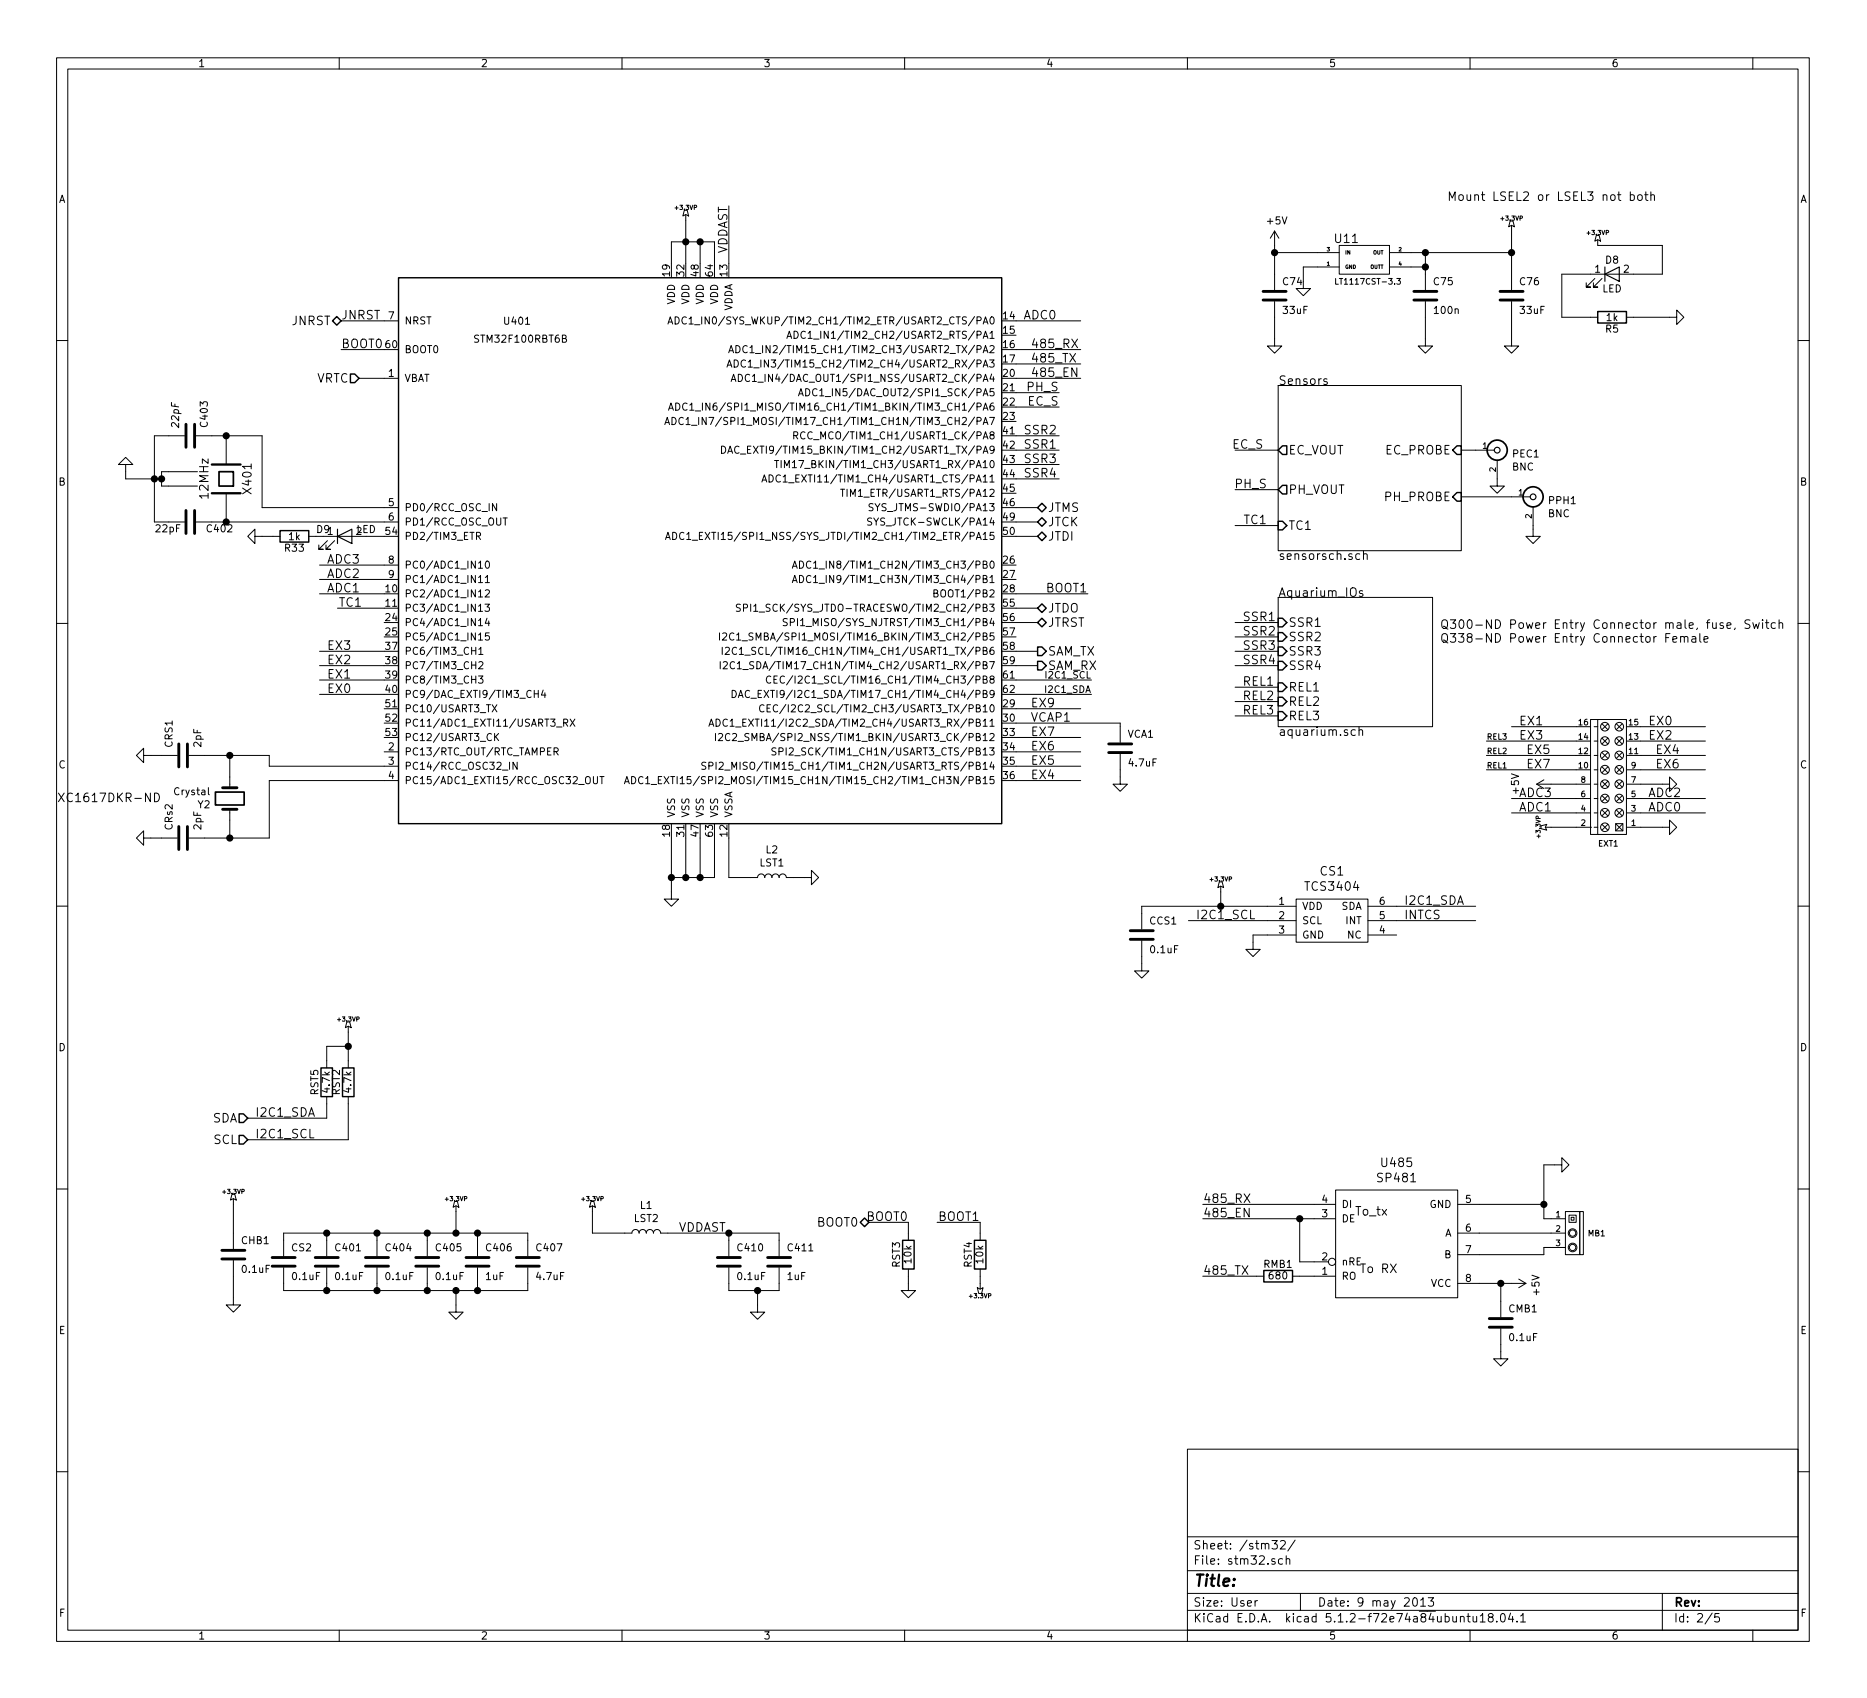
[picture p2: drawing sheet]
<svg xmlns="http://www.w3.org/2000/svg" width="330mm" height="300mm" viewBox="0 0 330 300" stroke-linecap="round" stroke-linejoin="round" font-family="sans-serif">
<g fill="none" stroke="#000" stroke-width=".18">
<path d="M10 10.2h310v280h-310zM12 12.2h306v276h-306zM60 10.2v2M110 10.2v2M160 10.2v2M210 10.2v2M260 10.2v2M310 10.2v2M121 37.2h.5l.3 1-.5-.3-.5 .3zM121.3 37.9v8.7M128.9 36.4v10.2M267.1 39.1h.5l.2 1-.5-.3-.5 .3z"/>
<path d="M267.3 39.8v11.5M288.3 34.5l.5-.1 .2 .2v.7a.48 .48 0 0 1-.7 .1M288.3 33.9v1.5M289.7 34.6l.2-.2 .5 .2v.5l-.1 .3h-.4l-.2-.1zM290.9 34.4h.6M291.1 33.9v1.3l.1 .2h.3M292 34.6l.2-.2 .4 .1v.9M292 33.9v1.5M60.3 56.7h10.2M118.1 57.3l.4-1.3 .5 1.3M118.2 56.9h.6M118.7 46.6v-3.8h7.7v3.8"/>
<path d="M119.4 56a.64 .64 0 0 1 .7 .7 .64 .64 0 0 1-.7 .6zM121.4 56.1a.6 .6 0 0 0-.8 .5 .6 .6 0 0 0 .6 .7l.2-.1M121.9 56.4l.3-.4v1.3M121.9 57.3h.7M123.8 42.8v3.8M139.2 59.8l.4-1.2 .4 1.2M139.3 59.5h.6M140.4 58.6a.64 .64 0 0 1 .8 .6 .64 .64 0 0 1-.8 .6zM142.4 58.7a.6 .6 0 0 0-.8 .4 .6 .6 0 0 0 .6 .7l.2-.1M179.7 56.7h11.4M225.4 53.3v7.9h1.3l-1.3 1.2-1.2-1.2h1.2M225.4 40.9v10.4"/>
<path d="M225.4 44.7h11.5M225.4 40.9l-.7 1.2M225.4 40.9l.8 1.2M236.2 49.2v1.1h.5M236.9 43.4h8.8v5.1h-8.8zM236.9 47.2h-6.4v3.8h1.3l-1.3 1.3-1.3-1.3h1.3M245.7 47.2h6.4M245.7 44.7h21.6M247 49.2h.7l-.4 .4 .4 .2-.1 .4-.1 .1-.5-.1M252.1 53.3v7.9h1.3l-1.3 1.2-1.3-1.2h1.3M252.1 44.7v6.6M267.3 53.3v7.9h1.3l-1.3 1.2-1.2-1.2h1.2"/>
<path d="M282.1 49.2l-1.6 1.6h.8h-.8v-.8M282.3 41.6h.5l.3 1-.5-.2-.5 .2zM282.6 42.4v1h11.4v5.1h-17.8v7.6h6.4M283.3 49.2l-1.5 1.6h.8h-.8v-.8M287.7 56.1h8.8v1.3l1.3-1.3-1.3-1.3v1.3M10 60.2h2M32.6 77h-5.3v15.3M34.7 77h11.7v12.7h24.1M40 77v5.1M60.3 61.8h7.6M63.5 66.9h7M117.6 75.1l.4-1.3 .4 1.3"/>
<path d="M117.7 74.7h.6M118.2 72.5l.5-1.2 .4 1.2M118.4 72.2h.6M118.8 73.8a.64 .64 0 0 1 .8 .6 .64 .64 0 0 1-.8 .7zM119.5 71.3a.64 .64 0 0 1 .7 .6 .64 .64 0 0 1-.7 .6zM120.9 73.9a.6 .6 0 0 0-.9 .4 .6 .6 0 0 0 .6 .8l.3-.2M121.3 74.2l.4-.4v1.3M121.3 75.1h.7M121.5 71.4a.6 .6 0 0 0-.8 .4 .6 .6 0 0 0 .6 .7l.2-.1M122 71.6l.4-.3v1.2M122 72.5h.7M122.3 75.2h1"/>
<path d="M123 72.7h.9M123.6 73.8v1.3M124.2 71.3v1.2M127.6 78.9a.64 .64 0 0 1 .8 .6 .64 .64 0 0 1-.8 .6zM128.6 64.9l.4-1.3 .4 1.3M128.7 64.6h.6M128.8 79.8h.6M128.9 62.4l.4-1.3 .4 1.3M129 62h.6M129.3 67.4l.4-1.2 .4 1.2M129.4 67.1h.6M129.8 63.6a.64 .64 0 0 1 .8 .7 .64 .64 0 0 1-.8 .6z"/>
<path d="M130.1 61.1a.64 .64 0 0 1 .8 .6 .64 .64 0 0 1-.8 .7zM130.6 66.2a.64 .64 0 0 1 .7 .6 .64 .64 0 0 1-.7 .6zM130.7 79a.6 .6 0 0 0-.8 .4 .6 .6 0 0 0 .6 .7l.2-.1M131.9 63.8a.6 .6 0 0 0-.9 .4 .6 .6 0 0 0 .6 .7l.3-.1M132.2 61.2a.6 .6 0 0 0-.9 .4 .6 .6 0 0 0 .6 .8l.3-.2M132.3 64l.4-.4v1.3M132.3 64.9h.8M132.6 66.3a.51 .51 0 0 0-.6 0 .51 .51 0 0 0-.2 .6 .46 .46 0 0 0 .2 .5 .46 .46 0 0 0 .6-.1M132.6 61.5l.4-.4v1.3M132.6 62.4h.8M140.4 77l.6-.1v-.4l-.1-.2h-.5v1.3M140.7 77l.4 .6"/>
<path d="M141.2 70l.5-1.3 .4 1.3M141.4 69.6h.6M142.4 76.5a.6 .6 0 0 0-.9 .4 .6 .6 0 0 0 .6 .7l.3-.1M142.5 68.7a.64 .64 0 0 1 .7 .7 .64 .64 0 0 1-.7 .6zM144.5 68.8a.51 .51 0 0 0-.6 0 .51 .51 0 0 0-.2 .7 .46 .46 0 0 0 .3 .4 .46 .46 0 0 0 .5 0M179.7 77h7.6M179.7 66.9h11.4M179.7 79.6h7.6M179.7 61.8h11.4M179.7 72h7.6M179.7 69.4h7.6M179.7 64.3h11.4"/>
<path d="M218.4 79.6h7.7M226.1 68.2h32.3v29.2h-32.3zM234.7 67h-.4l-.2 .2 .1 .2 .5 .1v.4h-.6M258.4 79.6h5.9M318 60.2h2M22.2 82.1h1.3l-1.3-1.2-1.2 1.2h1.2v2.6h6.4M29.8 92.3h2.8M34.7 92.3h2.8M34.9 83.4h-6.3v2.5h6.3M40 87.2v5.1h30.5M45.1 94.8v1.3l-1.3-1.3 1.3-1.2v1.2h4.4M54.6 94.8h1.3"/>
<path d="M56.5 99.9h14M57.1 94.8h10.8M57.9 95.6l-1.5 1.5h.7h-.7v-.7M59.2 95.6l-1.5 1.5h.7h-.7v-.7M84.3 94.8l.6-.1v-.5l-.1-.1h-.5v1.3M84.6 94.8l.4 .6M86 99.3l.1-.1a.67 .67 0 0 1 .5 .6 .67 .67 0 0 1-.5 .7l-.3-.5zM87.8 89v1.3l-.7-1.3v1.3M89 91.6h.7M117.7 95.4l.4-1.3 .4 1.3M117.8 95h.6M119 94.1a.64 .64 0 0 1 .7 .7 .64 .64 0 0 1-.7 .6z"/>
<path d="M121 94.2a.5 .5 0 0 0-.7 .1 .5 .5 0 0 0-.1 .6 .45 .45 0 0 0 .2 .4 .45 .45 0 0 0 .6 0M121.5 94.5l.3-.4v1.3M121.5 95.4h.7M122.4 95.5h1M128.7 80.1l.4-1.2 .5 1.2M130.9 80.3h1M134.7 85.2l.5-1.2 .4 1.2M134.9 84.9h.6M136 84a.64 .64 0 0 1 .8 .6 .64 .64 0 0 1-.8 .6zM137 81.4h.7M137.4 81.4v1.3M138 84.1a.6 .6 0 0 0-.8 .4 .6 .6 0 0 0 .6 .7l.2-.1"/>
<path d="M138.2 81.4v1.3M138.7 82.7v-1.3l.5 .9 .4-.9v1.3M140.1 81.8l.4-.4v1.3M140.1 82.7h.8M141.4 99.2a.64 .64 0 0 1 .7 .6 .64 .64 0 0 1-.7 .7zM143.4 99.3a.6 .6 0 0 0-.8 .4 .6 .6 0 0 0 .6 .8l.2-.2M148.7 86.5h.7M149 86.5v1.3M149.8 86.5v1.3M154.2 91.7l-.5-.1-.2 .1v.4l.6 .2 .1 .3-.3 .2h-.5M154.4 89.1l-.5-.1-.2 .2 .1 .4 .6 .2v.3l-.2 .2h-.5M154.8 89l.4 .7 .4-.7"/>
<path d="M179.7 94.8h3.8M179.7 92.3h3.8M179.7 89.7h3.8M179.7 84.7h7.6M179.7 82.1h7.6M218.4 86.6h7.7M218.4 92.9h7.7M240.5 98l-.4-.1-.3 .3 .1 .6h.6M241.1 98h.1a.37 .37 0 0 1 .6 .1v.8M241.1 97.4v1.5M258.4 87.8h12.2M264.8 81.4v4.5h1.3l-1.3 1.3-1.3-1.3h1.3"/>
<path d="M271.1 89.6v5.2h1.3l-1.3 1.3-1.2-1.3h1.2M10 110.2h2M56.5 102.4h14M56.5 117.7h11.4M56.5 115.1h11.4M56.5 105h11.4M59.7 107.5h8.2M84.6 119.5h.8l-.4 .5 .3 .1 .1 .5-.2 .2-.6-.1M84.6 103h.7M84.7 114.8l.3-.4v1.3M84.7 117.1l.5-.1 .2 .3-.8 .9h.8M84.7 115.7h.7"/>
<path d="M85.8 106.8h.8l-.5 .5 .4 .1v.6l-.2 .1-.5-.1M85.8 104.4l.5-.1 .2 .1 .1 .2-.1 .2-.7 .7h.8M85.8 102.1l.4-.4v1.3M85.8 103h.8M86.1 109.3l-.3 .9h.8M86.4 109.8v.8M86.5 111.9h-.6l-.1 .6 .2-.1 .5 .1v.5l-.2 .2-.5-.2M127.3 111.9v1.3M127.4 117v1.2M127.7 114.4v1.3M127.8 112l.5-.1 .2 .4v.2l-.8 .7h.8M127.9 117.1l.5-.1 .3 .3-.8 .9h.8"/>
<path d="M128.3 114.6l.5-.2 .2 .4v.2l-.8 .7h.8M129.8 112a.6 .6 0 0 0-.8 .5 .6 .6 0 0 0 .6 .7l.2-.2M129.9 117.1a.6 .6 0 0 0-.8 .4 .6 .6 0 0 0 .6 .7l.2-.1M130.3 112.3l.3-.4v1.3M130.3 114.6a.6 .6 0 0 0-.9 .4 .6 .6 0 0 0 .6 .7l.3-.1M130.3 113.2h.7M130.4 117.3l.4-.3v1.2M130.4 118.2h.7M130.8 114.8l.3-.4v1.3M130.8 115.7h.7M130.9 106.9l-.4-.1-.2 .1v.4l.5 .3 .1 .3-.2 .2-.5-.1M131.2 113.3h1"/>
<path d="M131.4 118.4h.9M131.5 107.5l.6-.1 .1-.5-.2-.1h-.5v1.3M131.7 115.8h1M132.8 106.8v1.3M133.3 107.2l.4-.4v1.3M133.3 108.1h.7M136.3 119.6a.6 .6 0 0 0-.8 .5 .6 .6 0 0 0 .6 .7l.2-.1M137.5 119.5h-.6v1.3h.6M138.7 119.6a.5 .5 0 0 0-.6 .1 .5 .5 0 0 0-.1 .6 .45 .45 0 0 0 .2 .4 .45 .45 0 0 0 .5 0M139.2 109.4h-.5l-.1 .1v.3l.5 .3 .1 .3-.2 .2h-.5M139.8 110h.6l.1-.2-.1-.3-.1-.1h-.5v1.2M140.1 100.5l.5-1.3 .4 1.3"/>
<path d="M140.1 103l.5-1.3 .4 1.3M140.2 119.5l-1.1 1.6M140.3 100.1h.6M140.3 102.7h.6M141 109.4v1.2M141.4 101.7a.64 .64 0 0 1 .7 .7 .64 .64 0 0 1-.7 .6zM143.4 101.9a.6 .6 0 0 0-.8 .4 .6 .6 0 0 0 .6 .7l.2-.1M165.2 104.9l.5-.1 .1-.2v-.2l-.6-.1v1.2h.5l.2-.2v-.2l-.3-.2M179.7 107.5h3.8M179.7 110.1h3.8M179.7 117.7h3.8M179.7 115.1h3.8"/>
<path d="M179.7 105h12.7M218.4 110.1h7.7M218.4 117.7h7.7M218.4 115.1h7.7M218.4 112.6h7.7M226.1 105.6h27.3v22.9h-27.3zM241 104.5l-.4-.1-.2 .2 .1 .3 .5 .1v.4h-.6M294.6 112.7h.5M295.4 112h-.8v1.5M295.9 113l.7-.1-.1-.3-.4-.1-.2 .2v.8h.6M297.2 112.7l.2-.2 .4 .1 .1 .9M297.2 112.5v1"/>
<path d="M297.9 112.7l.2-.2 .3 .1 .1 .9M299.3 112.6h.5l.1 .9M299.9 112.9l-.5 .1a.3 .3 0 0 0-.2 .3 .3 .3 0 0 0 .2 .2h.5M300.6 112v1.3l.3 .2M301.4 113l.7-.1-.1-.3-.4-.1-.2 .2v.8h.6M304.8 110.2a.37 .37 0 0 0-.6 .1l.1 .2 .6 .3-.3 .3-.4-.1M305.4 110.6l.7-.1v-.3l-.5-.1-.2 .2 .1 .7h.6M306.9 111l-.2 .3M309.5 109.7a.68 .68 0 0 0-.8 0v.5l.7 .3v.5a.62 .62 0 0 1-.8 0M310 110.1l.3 1 .3-.7 .3 .7 .2-1M311.7 109.6v.1M311.7 110.1v1"/>
<path d="M312.2 110.1h.6M312.5 109.6v1.3l.3 .2M314 110.2l-.4-.1-.3 .1v.8a.48 .48 0 0 0 .7 0M314.7 110.2l.2-.1 .3 .1 .1 .9M314.7 109.6v1.5M318 110.2h2M25.4 133.6v-1.3l-1.3 1.3 1.3 1.2v-1.2h6M33.4 133.6h14.2v1.9h22.9M36.9 139.3v1l.1 .2M40.6 133.6v5.7M56.5 122.8h11.4M56.5 120.2h11.4"/>
<path d="M67.9 132.9h2.6M70.5 138h-22.9v10.2h-14.2M87 124.6l.9 1.3M87.5 129.7v1.2M87.7 130.2l.5 .7M87.9 124.6l-.9 1.3M88.2 129.7l-.7 .7M91.5 134.8v1.2l-.8-1.2v1.2M94.5 122.7h.7M95.2 122.1v1.2M96.1 122l-.3 .9h.7M96.4 122.5v.8"/>
<path d="M98 132.9l.6-.1 .1-.1v-.4l-.2-.1h-.5v1.3M98.3 132.9l.4 .6M99.7 127.8l.7-.1v-.4l-.2-.2h-.5v1.3M100 127.8l.4 .6M100.8 127.1l.9 1.3M101.7 127.1l-.9 1.3M105 137.3v1l.2 .3 .4-.1 .1-.2v-1M106.1 137.3h.7M106.5 137.3v1.3M110.4 138.6l.5-1.3 .4 1.3M110.6 138.2h.6M111.7 137.3a.64 .64 0 0 1 .8 .6 .64 .64 0 0 1-.8 .7z"/>
<path d="M113.7 137.4a.6 .6 0 0 0-.8 .4 .6 .6 0 0 0 .6 .8l.2-.2M114.2 137.7l.4-.4v1.3M114.2 138.6h.7M115.2 138.7h.9M116.4 137.9h.5M117 137.3h-.6v1.3h.6M117.4 137.3l.9 1.3M118.3 137.3l-.9 1.3M124.8 134.8h-.4l-.2 .1-.1 .2 .1 .2 .5 .2 .1 .3-.2 .2h-.5M125.4 128.4l.4-1.3 .4 1.3M125.4 135.4h.6l.1-.2-.1-.3-.1-.1h-.5v1.2M125.5 128.1h.6"/>
<path d="M126.5 129.7v1.2M126.6 127.1a.64 .64 0 0 1 .8 .7 .64 .64 0 0 1-.8 .6zM126.6 134.8v1.2M127.1 129.8l.5-.1 .2 .3-.8 .9h.8M127.2 134.9l.5-.1 .2 .3v.2l-.8 .7h.8M128.2 136.2h.9M128.7 127.3a.6 .6 0 0 0-.9 .4 .6 .6 0 0 0 .6 .7l.3-.1M129.1 129.8a.51 .51 0 0 0-.6 0 .51 .51 0 0 0-.2 .6 .46 .46 0 0 0 .2 .5 .46 .46 0 0 0 .6-.1M129.1 127.5l.4-.4v1.3M129.1 128.4h.7M129.5 122.1a.64 .64 0 0 1 .7 .6 .64 .64 0 0 1-.7 .6zM129.6 129.8l.4-.1 .3 .3-.1 .2-.7 .7h.8"/>
<path d="M130.5 131.1h1M130.6 123.3l.4-1.2 .4 1.2M130.7 123h.6M132.6 122.2a.51 .51 0 0 0-.6 0 .51 .51 0 0 0-.2 .6 .46 .46 0 0 0 .2 .5 .46 .46 0 0 0 .6-.1M132.8 123.5h1M135.1 124.7a.51 .51 0 0 0-.6 0 .51 .51 0 0 0-.2 .6 .46 .46 0 0 0 .3 .5 .46 .46 0 0 0 .5-.1M135.7 125.2h.4M136.3 124.6h-.6v1.3h.6M136.9 120.1h.4M137.2 132.3l-.4-.1-.3 .3 .1 .3 .6 .2v.4l-.2 .1-.5-.1M137.5 124.7a.6 .6 0 0 0-.8 .4 .6 .6 0 0 0 .6 .8l.2-.2M137.8 132.9l.7-.1v-.5l-.7-.1v1.3"/>
<path d="M139 124.5l-1.1 1.7M139 132.2v1.3M139.6 132.3l.5-.1 .2 .4v.2l-.8 .7h.8M179.7 132.9h11.4M179.7 135.5h11.4M179.7 138h11.4M179.7 127.8h18.4v3.5M179.7 122.8h13.3M179.7 120.2h13.3M179.7 130.4h11.4M179.7 125.3h11.4M198.1 133.3v5.3h1.3l-1.3 1.3-1.3-1.3h1.3"/>
<path d="M218.4 121.5h7.7M218.4 124h7.7M218.4 126.6h7.7M239.7 129.1l-.4-.1-.3 .1v.8a.48 .48 0 0 0 .7 .1M240.4 129.1l.2-.1 .3 .1 .1 .9M240.4 128.5v1.5M262.9 136.1h18.4M262.9 133.6h18.4M262.9 131h18.4M267.3 128.5h14M273 137.9l-1.2 .7M274.3 138.6h7"/>
<path d="M281.9 128.5h.7M281.9 131h.7M281.9 133.6h.7M281.9 136.1h.7M281.9 138.6h.7M282.6 127.2h5.1v20.3h-5.1zM282.6 127.2h-1.3v20.3h1.3M283.3 128l1.1 1M283.3 130.5l1.1 1M283.3 133.1l1.1 1M283.3 135.6l1.1 1M283.3 138.1l1.1 1.1"/>
<path d="M284.4 135.6l-1.1 1M284.4 128l-1.1 1M284.4 130.5l-1.1 1M284.4 133.1l-1.1 1M284.4 138.1l-1.1 1.1M285.9 128l1 1M285.9 130.5l1 1M285.9 133.1l1 1M285.9 135.6l1 1M285.9 138.1l1 1.1M286.9 135.6l-1 1M286.9 128l-1 1"/>
<path d="M286.9 130.5l-1 1M286.9 133.1l-1 1M286.9 138.1l-1 1.1M287.7 138.6h7.6v-1.2l1.2 1.2-1.2 1.3v-1.3M287.7 136.1h13.9M287.7 133.6h13.9M287.7 131h13.9M287.7 128.5h13.9M10.3 140.2l1.1 1.5M11.4 140.2l-1.1 1.5M25.4 148.2v-1.3l-1.3 1.3 1.3 1.2v-1.2h6M40.6 143.1v5.1"/>
<path d="M118.7 148.2v10.8h1.3l-1.3 1.2-1.2-1.2h1.2M121.3 148.2v7M123.8 148.2v7M126.4 148.2v7h-7.7M128.9 148.2v7h5.1a.63 .63 0 0 1 .6-.7 .63 .63 0 0 1 .7 .7 .63 .63 0 0 1 .6-.7 .63 .63 0 0 1 .6 .7 .63 .63 0 0 1 .7-.7 .63 .63 0 0 1 .6 .7 .63 .63 0 0 1 .6-.7 .63 .63 0 0 1 .7 .7h4.4v-1.3l1.3 1.3-1.3 1.2v-1.2M215.6 155.9h.6l.2 1-.5-.2-.5 .2zM215.9 156.7v3.5M229.2 159h12.7v7.6h-12.7zM267.3 143.7h14M267.3 141.2h14M272.5 146l1.1-.2-.3 .5 .3 .5-1.1-.3zM273.3 146.3h8"/>
<path d="M281.3 146.3h.1M281.9 141.2h.7M281.9 143.7h.7M281.9 146.3h.7M283.3 140.7l1.1 1M283.3 143.2l1.1 1M283.3 145.8l1.1 1M284.4 140.7l-1.1 1M284.4 143.2l-1.1 1M284.4 145.8l-1.1 1M285.7 145.6h1.3v1.3h-1.3zM285.7 145.6l1.3 1.3"/>
<path d="M285.9 140.7l1 1M285.9 143.2l1 1M286.9 140.7l-1 1M286.9 143.2l-1 1M287 145.6l-1.3 1.3M287.7 146.3h7.6v-1.3l1.2 1.3-1.2 1.2v-1.2M287.7 143.7h13.9M287.7 141.2h13.9M10 160.2h2M201.9 166.3v5.4h1.3l-1.3 1.2-1.2-1.2h1.2M210.2 162.8h19M229.2 165.3h-7.6v2.6h1.3l-1.3 1.2-1.3-1.2h1.3"/>
<path d="M229.2 160.2h-27.3v4.1M241.9 160.2h19.1M241.9 162.8h19.1M241.9 165.3h5.1M318 160.2h2M57.8 193.9v3.8h-14M61.3 180.7h.5l.3 1-.5-.3-.5 .3zM61.6 181.4v7.4M61.6 185h-3.8v3.8M61.6 193.9v7.6h-17.8M10 210.2h2M41 211.2h.5l.3 1-.5-.3-.5 .3z"/>
<path d="M41.3 211.9v8.9M57.8 218v4.1M66.7 218v4.1M75.6 218v4.1M80.4 212.4h.5l.3 1-.6-.2-.5 .2zM80.6 213.2v4.8M84.5 218v4.1M104.5 212.4h.5l.3 1-.5-.2-.5 .2zM104.8 213.2v4.8h7a.63 .63 0 0 1 .6-.6 .63 .63 0 0 1 .6 .6 .63 .63 0 0 1 .7-.6 .63 .63 0 0 1 .6 .6 .63 .63 0 0 1 .6-.6 .63 .63 0 0 1 .7 .6 .63 .63 0 0 1 .6-.6 .63 .63 0 0 1 .6 .6h21v4.1M128.9 218v4.1M153.7 216.1h7v3.2M165.7 216.1h7.7v3.2"/>
<path d="M212.7 215.5h23.5M212.7 212.9h23.5M229.9 215.5v7.6h5M236.2 210.4h21.6v19h-21.6zM257.8 218h19.1M257.8 212.9h15.2M276.2 206v1.2l1.3-1.2-1.3-1.3v1.3h-3.2v9.5h3.9M276.9 214.2h2.5v7.6h-2.5zM277.5 214.8h1.3v1.3h-1.3zM277.9 215.2h.5v.5h-.5zM279.4 214.2h.6v7.6h-.6zM318 210.2h2"/>
<path d="M41.3 222.8v7.9h1.2l-1.2 1.3-1.3-1.3h1.3M50.2 222.1v-4.1h43.1v4.1M50.2 224.1v4.1h43.1v-4.1M57.8 224.1v4.1M66.7 224.1v4.1M75.6 224.1v4.1M80.6 228.2v3.8h1.3l-1.3 1.3-1.2-1.3h1.2M84.5 224.1v4.1M128.9 224.1v4.1h8.9v-4.1M134 228.2v3.8h1.3l-1.3 1.3-1.3-1.3h1.3M160.7 224.4v3.8h1.2l-1.2 1.2-1.3-1.2h1.3M172.8 227.7l.6 .2 .5-.2-.3 1h-.5z"/>
<path d="M173.4 224.4v3.5M212.7 225.6h10.8M228.6 225.6h7.6M257.8 226.9h12.1M265.4 234.9v5.3h1.3l-1.3 1.3-1.2-1.3h1.2M265.4 226.9v6M268.6 226.1l1.3 .8M269.9 226.9l-1.3 .8M276.9 220.6h-3.9v1.2h-15.2M210 256.2h108v32h-108zM10 260.2h2M210 277.7h108"/>
<path d="M210 271.7h108M225 272.4h.9l-.5 .6 .4 .1v.6l-.2 .2-.6-.2M226.5 272.5l.2-.1h.4l.2 .4-.9 1.1h.9M226.8 275.7l-.4-.1-.3 .3 .1 .5 .2 .2 .4-.1M227.5 275.7l.2-.1 .3 .1 .1 .9M227.5 275.1v1.5M229.1 272.3l-1.3 1.9M318 260.2h2M60 288.2v2M110 288.2v2M160 288.2v2M210 288.2v2"/>
<path d="M210 284.7h108M210 281.7h108M222 283v1M222.4 283l-.4 .3M230 281.7v3M250 282.6l.3-.1a.94 .94 0 0 1 0 1.5 .82 .82 0 0 1-.3-1.4zM251.3 282.9l.4-.4v1.5M251.3 284h.8M252.6 282.5h.9l-.5 .6 .5 .1v.7l-.2 .1-.7-.1M258.3 285.9h.1a.37 .37 0 0 1 .6 .1v.8M259.4 285.8h.6M259.7 285.3v1.3l.3 .2"/>
<path d="M260 288.2v2M260.5 285.8l.1 .9 .3 .1 .3-.1M261.2 285.8v1M261.8 285.7l.4-.4v1.5M261.8 286.8h.9M263.5 285.9l-.2-.1-.1-.2 .3-.3h.3l.3 .3-.1 .2-.6 .2a.48 .48 0 0 0-.1 .7l.2 .1 .5-.1a.48 .48 0 0 0-.2-.8M264.7 286.7v.1M265.5 285.4l.4-.1a.94 .94 0 0 1 0 1.5l-.5-.3v-.6zM267.2 285.2l-.4 1.1h.9M267.5 285.8v1M268.3 286.7v.1M268.9 285.7l.5-.4v1.5"/>
<path d="M268.9 286.8h.9M294 281.7v6.5M302.8 285.2l-1.3 1.9M304 285.3h-.7v.7l.2-.1h.5l.1 .2-.1 .6-.2 .1-.5-.1M310 288.2v2"/>
<circle cx="283.8" cy="136.1" r=".79"/>
<circle cx="283.8" cy="133.6" r=".79"/>
<circle cx="283.8" cy="138.6" r=".76"/>
<circle cx="283.8" cy="131" r=".76"/>
<circle cx="283.8" cy="128.5" r=".76"/>
<circle cx="286.4" cy="128.5" r=".76"/>
<circle cx="286.4" cy="131" r=".76"/>
<circle cx="286.4" cy="136.1" r=".76"/>
<circle cx="286.4" cy="133.6" r=".76"/>
<circle cx="286.4" cy="138.6" r=".76"/>
<circle cx="283.8" cy="143.7" r=".79"/>
<circle cx="283.8" cy="146.3" r=".76"/>
<circle cx="283.8" cy="141.2" r=".76"/>
<circle cx="286.4" cy="141.2" r=".76"/>
<circle cx="286.4" cy="143.7" r=".76"/>
<circle cx="278.1" cy="218" r=".56"/>
<circle cx="278.1" cy="218" r=".76"/>
<circle cx="235.6" cy="223.1" r=".63"/>
<circle cx="278.1" cy="220.6" r=".56"/>
<circle cx="278.1" cy="220.6" r=".76"/>
</g>
<g fill="none" stroke="#000" stroke-width=".25">
<path d="M58.8 56.7l.8-.7 .7 .7-.7 .8zM70.5 49.1h106.7v96.5h-106.7zM282.6 55.1h5.1v2h-5.1zM62 66.1h.7l.8 .8-.8 .8h-.7zM226.1 79.6l.7-.8h.8v1.6h-.8zM257.7 78.8h.7v1.6h-.7l-.8-.8zM49.5 93.8h5.1v2h-5.1zM183.5 89.7l.8-.7 .7 .7-.7 .8zM183.5 92.3l.8-.8 .7 .8-.7 .8zM183.5 94.8l.8-.7 .7 .7-.7 .8zM226.1 92.2h.7l.8 .7-.8 .8h-.7zM226.8 85.8h.8v1.5h-.8l-.7-.7z"/>
<path d="M257.7 87.1h.7v1.5h-.7l-.8-.8zM183.5 116.9h.8l.7 .8-.7 .8h-.8zM183.5 114.4h.8l.7 .7-.7 .8h-.8zM183.5 107.5l.8-.7 .7 .7-.7 .8zM183.5 110.1l.8-.8 .7 .8-.7 .7zM226.1 109.3h.7l.8 .8-.8 .7h-.7zM226.1 111.8h.7l.8 .8-.8 .8h-.7zM226.1 114.4h.7l.8 .7-.8 .8h-.7zM226.1 116.9h.7l.8 .8-.8 .8h-.7zM226.1 120.7h.7l.8 .8-.8 .8h-.7zM226.1 123.3h.7l.8 .7-.8 .8h-.7zM226.1 125.8h.7l.8 .8-.8 .7h-.7z"/>
<path d="M42.3 196.9h.8l.7 .8-.7 .8h-.8zM56.8 188.8h2v5.1h-2zM60.6 188.8h2v5.1h-2zM42.3 200.7h.8l.7 .8-.7 .8h-.8zM152.9 215.4l.8 .7-.8 .8-.8-.8zM159.6 219.3h2.1v5.1h-2.1zM172.3 219.3h2.1v5.1h-2.1zM223.5 224.6h5.1v2.1h-5.1z"/>
</g>
<g fill="none" stroke="#000" stroke-width=".51">
<path d="M223.4 53h4.1M223.4 51.5h4.1M250.1 53h4M250.1 51.5h4M265.3 53h4.1M265.3 51.5h4.1M32.9 75v4.1M34.4 75v4.1M32.9 90.3v4M34.4 90.3v4M31.6 131.5v4.1M33.1 131.5v4.1"/>
<path d="M39.4 139.3h2.5M196.1 133.1h4.1M196.1 131.5h4.1M31.6 146.1v4.1M33.1 146.1v4.1M39.4 143.1h2.5M199.9 166.1h4.1M199.9 164.6h4.1M39.2 222.6h4.1M39.2 221.1h4.1M48.1 223.9h4.1M48.1 222.3h4.1"/>
<path d="M55.8 223.9h4M55.8 222.3h4M64.6 223.9h4.1M64.6 222.3h4.1M73.5 223.9h4.1M73.5 222.3h4.1M82.4 223.9h4.1M82.4 222.3h4.1M91.3 223.9h4.1M91.3 222.3h4.1M126.9 223.9h4M126.9 222.3h4"/>
<path d="M135.8 223.9h4M135.8 222.3h4M263.4 234.7h4.1M263.4 233.1h4.1"/>
</g>
<g fill="none" stroke="#000" stroke-width=".2">
<path d="M283.8 48.5l2.6-1.3v2.5zM283.8 47.2v2.5M59.7 94.8l2.5-1.2v2.5zM59.7 93.6v2.5"/>
<circle cx="264.8" cy="79.6" r=".51"/>
<circle cx="271.1" cy="87.8" r=".51"/>
</g>
<g fill="none" stroke="#000" stroke-width=".3">
<path d="M38.7 83.4h2.6v2.5h-2.6zM38.1 140h5.1v2.3h-5.1z"/>
<circle cx="264.8" cy="79.6" r="1.78"/>
<circle cx="271.1" cy="87.8" r="1.78"/>
</g>
<path d="M37.5 87.2h5M37.5 82.1h5" fill="none" stroke="#000" stroke-width=".41"/>
<g fill="#000" stroke="#000" stroke-width=".25">
<circle cx="121.3" cy="42.8" r=".51"/>
<circle cx="123.8" cy="42.8" r=".51"/>
<circle cx="225.4" cy="44.7" r=".51"/>
<circle cx="252.1" cy="44.7" r=".51"/>
<circle cx="252.1" cy="47.2" r=".51"/>
<circle cx="267.3" cy="44.7" r=".51"/>
<circle cx="40" cy="77" r=".51"/>
<circle cx="27.3" cy="84.7" r=".51"/>
<circle cx="28.6" cy="84.7" r=".51"/>
<circle cx="40" cy="92.3" r=".51"/>
<circle cx="40.6" cy="133.6" r=".51"/>
<circle cx="40.6" cy="148.2" r=".51"/>
<circle cx="118.7" cy="155.2" r=".51"/>
<circle cx="121.3" cy="155.2" r=".51"/>
<circle cx="123.8" cy="155.2" r=".51"/>
<circle cx="215.9" cy="160.2" r=".51"/>
<circle cx="61.6" cy="185" r=".51"/>
<circle cx="57.8" cy="218" r=".51"/>
<circle cx="66.7" cy="218" r=".51"/>
<circle cx="75.6" cy="218" r=".51"/>
<circle cx="80.6" cy="218" r=".51"/>
<circle cx="84.5" cy="218" r=".51"/>
<circle cx="128.9" cy="218" r=".51"/>
<circle cx="229.9" cy="215.5" r=".51"/>
<circle cx="273" cy="212.9" r=".51"/>
<circle cx="57.8" cy="228.2" r=".51"/>
<circle cx="66.7" cy="228.2" r=".51"/>
<circle cx="75.6" cy="228.2" r=".51"/>
<circle cx="80.6" cy="228.2" r=".51"/>
<circle cx="84.5" cy="228.2" r=".51"/>
<circle cx="134" cy="228.2" r=".51"/>
<circle cx="265.4" cy="226.9" r=".51"/>
</g>
<text font-size="2.8" x="211" y="280.5">Title:</text>
<g font-size="2.1">
<text x="255.9" y="35.5">Mount LSEL2 or LSEL3 not both</text>
<text x="128.7" y="45.1" transform="rotate(-90 128.7 45.1)">VDDAST</text>
<text x="236.2" y="43">U11</text>
<text x="51.6" y="57.5">JNRST</text>
<text x="60.3" y="56.5">JNRST</text>
<text x="181" y="56.5">ADC0</text>
<text x="60.3" y="61.6">BOOT0</text>
<text x="182.2" y="61.6">485_RX</text>
<text x="182.2" y="64.1">485_TX</text>
<text x="56" y="67.7">VRTC</text>
<text x="181.8" y="71.7">EC_S</text>
<text x="181.8" y="69.2">PH_S</text>
<text x="182.2" y="66.6">485_EN</text>
<text x="226.1" y="68.1">Sensors</text>
<text x="181" y="76.8">SSR2</text>
<text x="181" y="79.3">SSR1</text>
<text x="181" y="81.9">SSR3</text>
<text x="218" y="79.3">EC_S</text>
<text x="227.8" y="80.4">EC_VOUT</text>
<text x="245" y="80.4">EC_PROBE</text>
<text x="36.9" y="88" transform="rotate(-90 36.9 88)">12MHz</text>
<text x="44.5" y="87.1" transform="rotate(-90 44.5 87.1)">X401</text>
<text x="181" y="84.4">SSR4</text>
<text x="218.6" y="86.3">PH_S</text>
<text x="227.8" y="87.3">PH_VOUT</text>
<text x="245" y="88.6">PH_PROBE</text>
<text x="185.3" y="90.5">JTMS</text>
<text x="185.3" y="93.1">JTCK</text>
<text x="185.3" y="95.6">JTDI</text>
<text x="220.1" y="92.7">TC1</text>
<text x="227.8" y="93.7">TC1</text>
<text x="57.8" y="99.7">ADC3</text>
<text x="226.1" y="99">sensorsch.sch</text>
<text x="57.8" y="104.7">ADC1</text>
<text x="57.8" y="102.2">ADC2</text>
<text x="60.1" y="107.3">TC1</text>
<text x="185.1" y="104.7">BOOT1</text>
<text x="226.1" y="105.5">Aquarium_IOs</text>
<text x="185.3" y="108.3">JTDO</text>
<text x="185.3" y="110.8">JTRST</text>
<text x="219.7" y="109.8">SSR1</text>
<text x="219.7" y="112.4">SSR2</text>
<text x="227.8" y="110.8">SSR1</text>
<text x="227.8" y="113.4">SSR2</text>
<text x="254.6" y="111.2">Q300-ND Power Entry Connector male, fuse, Switch</text>
<text x="254.6" y="113.6">Q338-ND Power Entry Connector Female</text>
<text x="57.8" y="120">EX1</text>
<text x="57.8" y="117.4">EX2</text>
<text x="57.8" y="114.9">EX3</text>
<text x="185.3" y="118.5">SAM_RX</text>
<text x="185.3" y="115.9">SAM_TX</text>
<text x="219.7" y="114.9">SSR3</text>
<text x="219.7" y="117.4">SSR4</text>
<text x="227.8" y="115.9">SSR3</text>
<text x="227.8" y="118.5">SSR4</text>
<text x="57.8" y="122.5">EX0</text>
<text x="182.2" y="125.1">EX9</text>
<text x="219.7" y="121.2">REL1</text>
<text x="219.7" y="123.8">REL2</text>
<text x="227.8" y="122.3">REL1</text>
<text x="227.8" y="124.8">REL2</text>
<text x="182.2" y="130.1">EX7</text>
<text x="182.2" y="127.6">VCAP1</text>
<text x="219.7" y="126.3">REL3</text>
<text x="226.1" y="130.1">aquarium.sch</text>
<text x="227.8" y="127.3">REL3</text>
<text x="268.6" y="128.2">EX1</text>
<text x="268.6" y="130.8">EX3</text>
<text x="291.5" y="128.2">EX0</text>
<text x="291.5" y="130.8">EX2</text>
<text x="182.2" y="135.2">EX5</text>
<text x="182.2" y="132.7">EX6</text>
<text x="182.2" y="137.8">EX4</text>
<text x="269.9" y="133.3">EX5</text>
<text x="269.9" y="135.9">EX7</text>
<text x="292.7" y="133.3">EX4</text>
<text x="292.7" y="135.9">EX6</text>
<text x="12.5" y="141.8">XC1617DKR-ND</text>
<text x="268.6" y="143.5">ADC1</text>
<text x="268.6" y="140.9">ADC3</text>
<text x="291.5" y="140.9">ADC2</text>
<text x="291.5" y="143.5">ADC0</text>
<text x="233.5" y="154.8">CS1</text>
<text x="231.1" y="157.5">TCS3404</text>
<text x="248.3" y="160">I2C1_SDA</text>
<text x="211.5" y="162.5">I2C1_SCL</text>
<text x="248.3" y="162.5">INTCS</text>
<text x="45.1" y="197.4">I2C1_SDA</text>
<text x="37.6" y="198.5">SDA</text>
<text x="37.8" y="202.3">SCL</text>
<text x="45.1" y="201.3">I2C1_SCL</text>
<text x="243.8" y="209">SP481</text>
<text x="244.5" y="206.3">U485</text>
<text x="153.3" y="215.9">BOOT0</text>
<text x="166" y="215.9">BOOT1</text>
<text x="212.7" y="212.7">485_RX</text>
<text x="212.7" y="215.2">485_EN</text>
<text x="239.8" y="214.9">To_tx</text>
<text x="120" y="217.8">VDDAST</text>
<text x="144.6" y="216.9">BOOT0</text>
<text x="212.7" y="225.4">485_TX</text>
<text x="240.8" y="225.1">To RX</text>
<text x="211" y="274">Sheet: /stm32/</text>
<text x="211" y="276.6">File: stm32.sch</text>
<text x="211" y="286.9">KiCad E.D.A. kicad 5.1.2-f72e74a84ubuntu18.04.1</text>
<text x="211" y="284.1">Size: User</text>
<text x="233" y="284.1">Date: 9 may 2013</text>
<text x="296" y="284.1">Rev:</text>
<text x="296" y="286.9">Id: 2/5</text>
</g>
<g font-size="1.8">
<text x="35" y="11.8">1</text>
<text x="85" y="11.8">2</text>
<text x="135" y="11.8">3</text>
<text x="185" y="11.8">4</text>
<text x="235" y="11.8">5</text>
<text x="285" y="11.8">6</text>
<text x="10.4" y="35.9">A</text>
<text x="318.4" y="35.9">A</text>
<text x="224.2" y="39.7">+5V</text>
<text x="284" y="46.6">D8</text>
<text x="118.5" y="48.8" transform="rotate(-90 118.5 48.8)">19</text>
<text x="119.4" y="53.9" transform="rotate(-90 119.4 53.9)">VDD</text>
<text x="121" y="48.8" transform="rotate(-90 121 48.8)">32</text>
<text x="121.9" y="53.9" transform="rotate(-90 121.9 53.9)">VDD</text>
<text x="123.6" y="48.8" transform="rotate(-90 123.6 48.8)">48</text>
<text x="124.5" y="53.9" transform="rotate(-90 124.5 53.9)">VDD</text>
<text x="126.1" y="48.8" transform="rotate(-90 126.1 48.8)">64</text>
<text x="127" y="53.9" transform="rotate(-90 127 53.9)">VDD</text>
<text x="128.7" y="48.8" transform="rotate(-90 128.7 48.8)">13</text>
<text x="227" y="50.4">C74</text>
<text x="253.6" y="50.4">C75</text>
<text x="268.9" y="50.4">C76</text>
<text x="282.1" y="48.2">1</text>
<text x="283.4" y="51.7">LED</text>
<text x="287.2" y="48.2">2</text>
<text x="68.7" y="56.5">7</text>
<text x="71.5" y="57.4">NRST</text>
<text x="89.3" y="57.4">U401</text>
<text x="123.1" y="57.4">ADC1_IN0/SYS_WKUP/TIM2_CH1/TIM2_ETR/USART2_CTS/PA0</text>
<text x="129.5" y="55.1" transform="rotate(-90 129.5 55.1)">VDDA</text>
<text x="142.5" y="59.9">ADC1_IN1/TIM2_CH2/USART2_RTS/PA1</text>
<text x="177.5" y="56.5">14</text>
<text x="177.5" y="59">15</text>
<text x="227" y="55.5">33uF</text>
<text x="253.8" y="55.5">100n</text>
<text x="268.9" y="55.5">33uF</text>
<text x="284" y="58.8">R5</text>
<text x="284.1" y="56.8">1k</text>
<text x="68.2" y="61.6">60</text>
<text x="71.5" y="62.4">BOOT0</text>
<text x="84.3" y="60.6">STM32F100RBT6B</text>
<text x="133.6" y="65">ADC1_IN3/TIM15_CH2/TIM2_CH4/USART2_RX/PA3</text>
<text x="133.8" y="62.4">ADC1_IN2/TIM15_CH1/TIM2_CH3/USART2_TX/PA2</text>
<text x="177.5" y="61.6">16</text>
<text x="177.5" y="64.1">17</text>
<text x="68.7" y="66.6">1</text>
<text x="71.5" y="67.5">VBAT</text>
<text x="133.6" y="67.5">ADC1_IN4/DAC_OUT1/SPI1_NSS/USART2_CK/PA4</text>
<text x="144.6" y="70.1">ADC1_IN5/DAC_OUT2/SPI1_SCK/PA5</text>
<text x="177.5" y="66.6">20</text>
<text x="177.5" y="69.2">21</text>
<text x="177.5" y="71.7">22</text>
<text x="31.7" y="75.4" transform="rotate(-90 31.7 75.4)">22pF</text>
<text x="36.8" y="75.3" transform="rotate(-90 36.8 75.3)">C403</text>
<text x="124.5" y="75.1">ADC1_IN7/SPI1_MOSI/TIM17_CH1/TIM1_CH1N/TIM3_CH2/PA7</text>
<text x="124.9" y="72.6">ADC1_IN6/SPI1_MISO/TIM16_CH1/TIM1_BKIN/TIM3_CH1/PA6</text>
<text x="143.1" y="77.7">RCC_MCO/TIM1_CH1/USART1_CK/PA8</text>
<text x="177.5" y="74.3">23</text>
<text x="177.5" y="76.8">41</text>
<text x="131.8" y="80.2">DAC_EXTI9/TIM15_BKIN/TIM1_CH2/USART1_TX/PA9</text>
<text x="140.9" y="82.8">TIM17_BKIN/TIM1_CH3/USART1_RX/PA10</text>
<text x="177.5" y="79.3">42</text>
<text x="177.5" y="81.9">43</text>
<text x="267.5" y="83.2">BNC</text>
<text x="267.6" y="80.9">PEC1</text>
<text x="10.4" y="85.8">B</text>
<text x="68.7" y="89.5">5</text>
<text x="138.4" y="85.3">ADC1_EXTI11/TIM1_CH4/USART1_CTS/PA11</text>
<text x="150.6" y="87.8">TIM1_ETR/USART1_RTS/PA12</text>
<text x="177.5" y="84.4">44</text>
<text x="177.5" y="87">45</text>
<text x="177.5" y="89.5">46</text>
<text x="274" y="89.1">PPH1</text>
<text x="318.4" y="85.8">B</text>
<text x="27.6" y="94.1">22pF</text>
<text x="36.7" y="94.1">C402</text>
<text x="51.1" y="95.5">1k</text>
<text x="56" y="94.2">D91</text>
<text x="63" y="94.6">2</text>
<text x="63" y="94.2">LED</text>
<text x="68.2" y="94.6">54</text>
<text x="68.7" y="92">6</text>
<text x="71.5" y="90.4">PD0/RCC_OSC_IN</text>
<text x="71.5" y="95.5">PD2/TIM3_ETR</text>
<text x="71.5" y="92.9">PD1/RCC_OSC_OUT</text>
<text x="123.6" y="95.5">ADC1_EXTI15/SPI1_NSS/SYS_JTDI/TIM2_CH1/TIM2_ETR/PA15</text>
<text x="155" y="92.9">SYS_JTCK-SWCLK/PA14</text>
<text x="155.4" y="90.4">SYS_JTMS-SWDIO/PA13</text>
<text x="177.5" y="92">49</text>
<text x="177.5" y="94.6">50</text>
<text x="273.8" y="91.5">BNC</text>
<text x="50.4" y="97.5">R33</text>
<text x="68.7" y="99.7">8</text>
<text x="71.5" y="100.5">PC0/ADC1_IN10</text>
<text x="144.3" y="100.5">ADC1_IN8/TIM1_CH2N/TIM3_CH3/PB0</text>
<text x="177.5" y="99.7">26</text>
<text x="68.2" y="104.7">10</text>
<text x="68.2" y="107.3">11</text>
<text x="68.7" y="102.2">9</text>
<text x="71.5" y="105.6">PC2/ADC1_IN12</text>
<text x="71.5" y="103.1">PC1/ADC1_IN11</text>
<text x="144.3" y="103.1">ADC1_IN9/TIM1_CH3N/TIM3_CH4/PB1</text>
<text x="166.1" y="105.6">BOOT1/PB2</text>
<text x="177.5" y="102.2">27</text>
<text x="177.5" y="104.7">28</text>
<text x="177.5" y="107.3">55</text>
<text x="68.2" y="109.8">24</text>
<text x="68.2" y="112.4">25</text>
<text x="71.5" y="108.2">PC3/ADC1_IN13</text>
<text x="71.5" y="110.7">PC4/ADC1_IN14</text>
<text x="71.5" y="113.2">PC5/ADC1_IN15</text>
<text x="132.6" y="113.2">I2C1_SMBA/SPI1_MOSI/TIM16_BKIN/TIM3_CH2/PB5</text>
<text x="134" y="108.2">SPI1_SCK/SYS_JTDO-TRACESWO/TIM2_CH2/PB3</text>
<text x="141.9" y="110.7">SPI1_MISO/SYS_NJTRST/TIM3_CH1/PB4</text>
<text x="177.5" y="109.8">56</text>
<text x="177.5" y="112.4">57</text>
<text x="68.2" y="114.9">37</text>
<text x="68.2" y="117.4">38</text>
<text x="68.2" y="120">39</text>
<text x="71.5" y="115.8">PC6/TIM3_CH1</text>
<text x="71.5" y="118.3">PC7/TIM3_CH2</text>
<text x="132.4" y="118.3">I2C1_SDA/TIM17_CH1N/TIM4_CH2/USART1_RX/PB7</text>
<text x="132.8" y="115.8">I2C1_SCL/TIM16_CH1N/TIM4_CH1/USART1_TX/PB6</text>
<text x="177.5" y="114.9">58</text>
<text x="177.5" y="117.4">59</text>
<text x="177.5" y="120">61</text>
<text x="68.2" y="122.5">40</text>
<text x="68.2" y="125.1">51</text>
<text x="71.5" y="120.9">PC8/TIM3_CH3</text>
<text x="71.5" y="123.4">PC9/DAC_EXTI9/TIM3_CH4</text>
<text x="71.5" y="125.9">PC10/USART3_TX</text>
<text x="134.5" y="123.4">DAC_EXTI9/I2C1_SDA/TIM17_CH1/TIM4_CH4/PB9</text>
<text x="138.9" y="125.9">CEC/I2C2_SCL/TIM2_CH3/USART3_TX/PB10</text>
<text x="140.7" y="120.9">CEC/I2C1_SCL/TIM16_CH1/TIM4_CH3/PB8</text>
<text x="177.5" y="125.1">29</text>
<text x="177.5" y="122.5">62</text>
<text x="68.2" y="127.6">52</text>
<text x="68.2" y="130.1">53</text>
<text x="71.5" y="128.5">PC11/ADC1_EXTI11/USART3_RX</text>
<text x="71.5" y="131">PC12/USART3_CK</text>
<text x="130.5" y="128.5">ADC1_EXTI11/I2C2_SDA/TIM2_CH4/USART3_RX/PB11</text>
<text x="131.4" y="131">I2C2_SMBA/SPI2_NSS/TIM1_BKIN/USART3_CK/PB12</text>
<text x="177.5" y="127.6">30</text>
<text x="177.5" y="130.1">33</text>
<text x="199.4" y="130.4">VCA1</text>
<text x="10.4" y="135.9">C</text>
<text x="30.5" y="132.1" transform="rotate(-90 30.5 132.1)">CRS1</text>
<text x="35.6" y="132.1" transform="rotate(-90 35.6 132.1)">2pF</text>
<text x="68.7" y="132.7">2</text>
<text x="68.7" y="135.2">3</text>
<text x="68.7" y="137.8">4</text>
<text x="71.5" y="133.6">PC13/RTC_OUT/RTC_TAMPER</text>
<text x="71.5" y="136.1">PC14/RCC_OSC32_IN</text>
<text x="129.5" y="136.1">SPI2_MISO/TIM15_CH1/TIM1_CH2N/USART3_RTS/PB14</text>
<text x="140.3" y="133.6">SPI2_SCK/TIM1_CH1N/USART3_CTS/PB13</text>
<text x="177.5" y="132.7">34</text>
<text x="177.5" y="135.2">35</text>
<text x="177.5" y="137.8">36</text>
<text x="199.8" y="135.5">4.7uF</text>
<text x="318.4" y="135.9">C</text>
<text x="30.9" y="140.6">Crystal</text>
<text x="35" y="142.9">Y2</text>
<text x="71.5" y="138.6">PC15/ADC1_EXTI15/RCC_OSC32_OUT</text>
<text x="118.1" y="138.6">ADC1_EXTI15/SPI2_MOSI/TIM15_CH1N/TIM15_CH2/TIM1_CH3N/PB15</text>
<text x="268.7" y="140.2" transform="rotate(-90 268.7 140.2)">+5V</text>
<text x="30.5" y="146.7" transform="rotate(-90 30.5 146.7)">CRs2</text>
<text x="35.6" y="146.7" transform="rotate(-90 35.6 146.7)">2pF</text>
<text x="118.5" y="147.9" transform="rotate(-90 118.5 147.9)">18</text>
<text x="119.4" y="144.6" transform="rotate(-90 119.4 144.6)">VSS</text>
<text x="121" y="147.9" transform="rotate(-90 121 147.9)">31</text>
<text x="121.9" y="144.6" transform="rotate(-90 121.9 144.6)">VSS</text>
<text x="123.6" y="147.9" transform="rotate(-90 123.6 147.9)">47</text>
<text x="124.5" y="144.6" transform="rotate(-90 124.5 144.6)">VSS</text>
<text x="126.1" y="147.9" transform="rotate(-90 126.1 147.9)">63</text>
<text x="127" y="144.6" transform="rotate(-90 127 144.6)">VSS</text>
<text x="128.7" y="147.9" transform="rotate(-90 128.7 147.9)">12</text>
<text x="129.5" y="144.6" transform="rotate(-90 129.5 144.6)">VSSA</text>
<text x="134.4" y="153.2">LST1</text>
<text x="135.5" y="150.9">L2</text>
<text x="226.2" y="160">1</text>
<text x="230.3" y="160.9">VDD</text>
<text x="237.2" y="160.9">SDA</text>
<text x="244" y="160">6</text>
<text x="203.4" y="163.5">CCS1</text>
<text x="226.2" y="162.5">2</text>
<text x="226.2" y="165.1">3</text>
<text x="230.3" y="163.4">SCL</text>
<text x="230.3" y="165.9">GND</text>
<text x="238.1" y="163.4">INT</text>
<text x="238.4" y="165.9">NC</text>
<text x="244" y="165.1">4</text>
<text x="244" y="162.5">5</text>
<text x="203.6" y="168.5">0.1uF</text>
<text x="10.4" y="185.8">D</text>
<text x="318.4" y="185.8">D</text>
<text x="56.3" y="193.6" transform="rotate(-90 56.3 193.6)">RST5</text>
<text x="58.3" y="193.1" transform="rotate(-90 58.3 193.1)">4.7k</text>
<text x="60.1" y="193.6" transform="rotate(-90 60.1 193.6)">RST2</text>
<text x="62.2" y="193.1" transform="rotate(-90 62.2 193.1)">4.7k</text>
<text x="113.3" y="213.8">L1</text>
<text x="233.8" y="215.2">3</text>
<text x="233.8" y="212.7">4</text>
<text x="237.2" y="213.6">DI</text>
<text x="252.9" y="213.6">GND</text>
<text x="259.2" y="212.7">5</text>
<text x="42.7" y="220">CHB1</text>
<text x="51.6" y="221.2">CS2</text>
<text x="59.5" y="221.2">C401</text>
<text x="68.4" y="221.2">C404</text>
<text x="77.2" y="221.2">C405</text>
<text x="86.1" y="221.2">C406</text>
<text x="95" y="221.2">C407</text>
<text x="112.1" y="216.1">LST2</text>
<text x="130.6" y="221.2">C410</text>
<text x="139.5" y="221.2">C411</text>
<text x="237.2" y="216.1">DE</text>
<text x="255.5" y="218.7">A</text>
<text x="259.2" y="217.8">6</text>
<text x="259.2" y="221.6">7</text>
<text x="42.9" y="225.1">0.1uF</text>
<text x="51.8" y="226.3">0.1uF</text>
<text x="59.4" y="226.3">0.1uF</text>
<text x="68.3" y="226.3">0.1uF</text>
<text x="77.2" y="226.3">0.1uF</text>
<text x="86" y="226.3">1uF</text>
<text x="95" y="226.3">4.7uF</text>
<text x="130.6" y="226.3">0.1uF</text>
<text x="139.3" y="226.3">1uF</text>
<text x="159.2" y="224.1" transform="rotate(-90 159.2 224.1)">RST3</text>
<text x="161.2" y="223.3" transform="rotate(-90 161.2 223.3)">10k</text>
<text x="171.9" y="224.1" transform="rotate(-90 171.9 224.1)">RST4</text>
<text x="173.9" y="223.3" transform="rotate(-90 173.9 223.3)">10k</text>
<text x="223.5" y="224.2">RMB1</text>
<text x="224.6" y="226.2">680</text>
<text x="233.8" y="225.4">1</text>
<text x="233.8" y="222.8">2</text>
<text x="237.2" y="226.3">RO</text>
<text x="237.2" y="223.7">nRE</text>
<text x="253.1" y="227.5">VCC</text>
<text x="255.5" y="222.5">B</text>
<text x="259.2" y="226.7">8</text>
<text x="266.9" y="232">CMB1</text>
<text x="272.3" y="228.9" transform="rotate(-90 272.3 228.9)">+5V</text>
<text x="10.4" y="235.9">E</text>
<text x="267.1" y="237.1">0.1uF</text>
<text x="318.4" y="235.9">E</text>
<text x="10.5" y="285.8">F</text>
<text x="318.5" y="285.8">F</text>
<text x="35" y="289.9">1</text>
<text x="85" y="289.9">2</text>
<text x="135" y="289.9">3</text>
<text x="185" y="289.9">4</text>
<text x="235" y="289.9">5</text>
<text x="285" y="289.9">6</text>
</g>
<g font-size="1.7">
<text x="185.3" y="120">I2C1_SCL</text>
<text x="185.1" y="122.5">I2C1_SDA</text>
</g>
<g font-size="1.4">
<text x="236.9" y="50.3">LT1117CST-3.3</text>
<text x="262.3" y="79.3">1</text>
<text x="264.5" y="83.4" transform="rotate(-90 264.5 83.4)">2</text>
<text x="268.6" y="87.6">1</text>
<text x="270.9" y="91.7" transform="rotate(-90 270.9 91.7)">2</text>
<text x="262.9" y="130.8">REL3</text>
<text x="279.2" y="130.8">14</text>
<text x="279.2" y="128.2">16</text>
<text x="288.1" y="130.8">13</text>
<text x="288.1" y="128.2">15</text>
<text x="262.9" y="135.9">REL1</text>
<text x="262.9" y="133.3">REL2</text>
<text x="279.2" y="135.9">10</text>
<text x="279.2" y="133.3">12</text>
<text x="288.1" y="133.3">11</text>
<text x="288.5" y="135.9">9</text>
<text x="279.7" y="143.5">4</text>
<text x="279.7" y="140.9">6</text>
<text x="279.7" y="138.4">8</text>
<text x="288.5" y="143.5">3</text>
<text x="288.5" y="140.9">5</text>
<text x="288.5" y="138.4">7</text>
<text x="279.7" y="146">2</text>
<text x="282.7" y="149.7">EXT1</text>
<text x="288.5" y="146">1</text>
<text x="275.2" y="215.2">1</text>
<text x="275.2" y="217.8">2</text>
<text x="275.2" y="220.3">3</text>
<text x="280.9" y="218.6">MB1</text>
</g>
<g font-size="1.1">
<text x="119.5" y="37.1">+3.3VP</text>
<text x="265.6" y="39">+3.3VP</text>
<text x="280.8" y="41.5">+3.3VP</text>
<text x="272.5" y="148" transform="rotate(-90 272.5 148)">+3.3VP</text>
<text x="214.1" y="155.8">+3.3VP</text>
<text x="59.8" y="180.6">+3.3VP</text>
<text x="39.5" y="211.1">+3.3VP</text>
<text x="78.9" y="212.4">+3.3VP</text>
<text x="103" y="212.4">+3.3VP</text>
<text x="171.6" y="229.5">+3.3VP</text>
</g>
<g font-size=".9">
<text x="234.7" y="47">1</text>
<text x="234.7" y="44.4">3</text>
<text x="237.9" y="47.5">GND</text>
<text x="237.9" y="45">IN</text>
<text x="242.3" y="47.5">OUTT</text>
<text x="242.8" y="45">OUT</text>
<text x="247.4" y="44.4">2</text>
<text x="247.4" y="47">4</text>
</g>
</svg>
